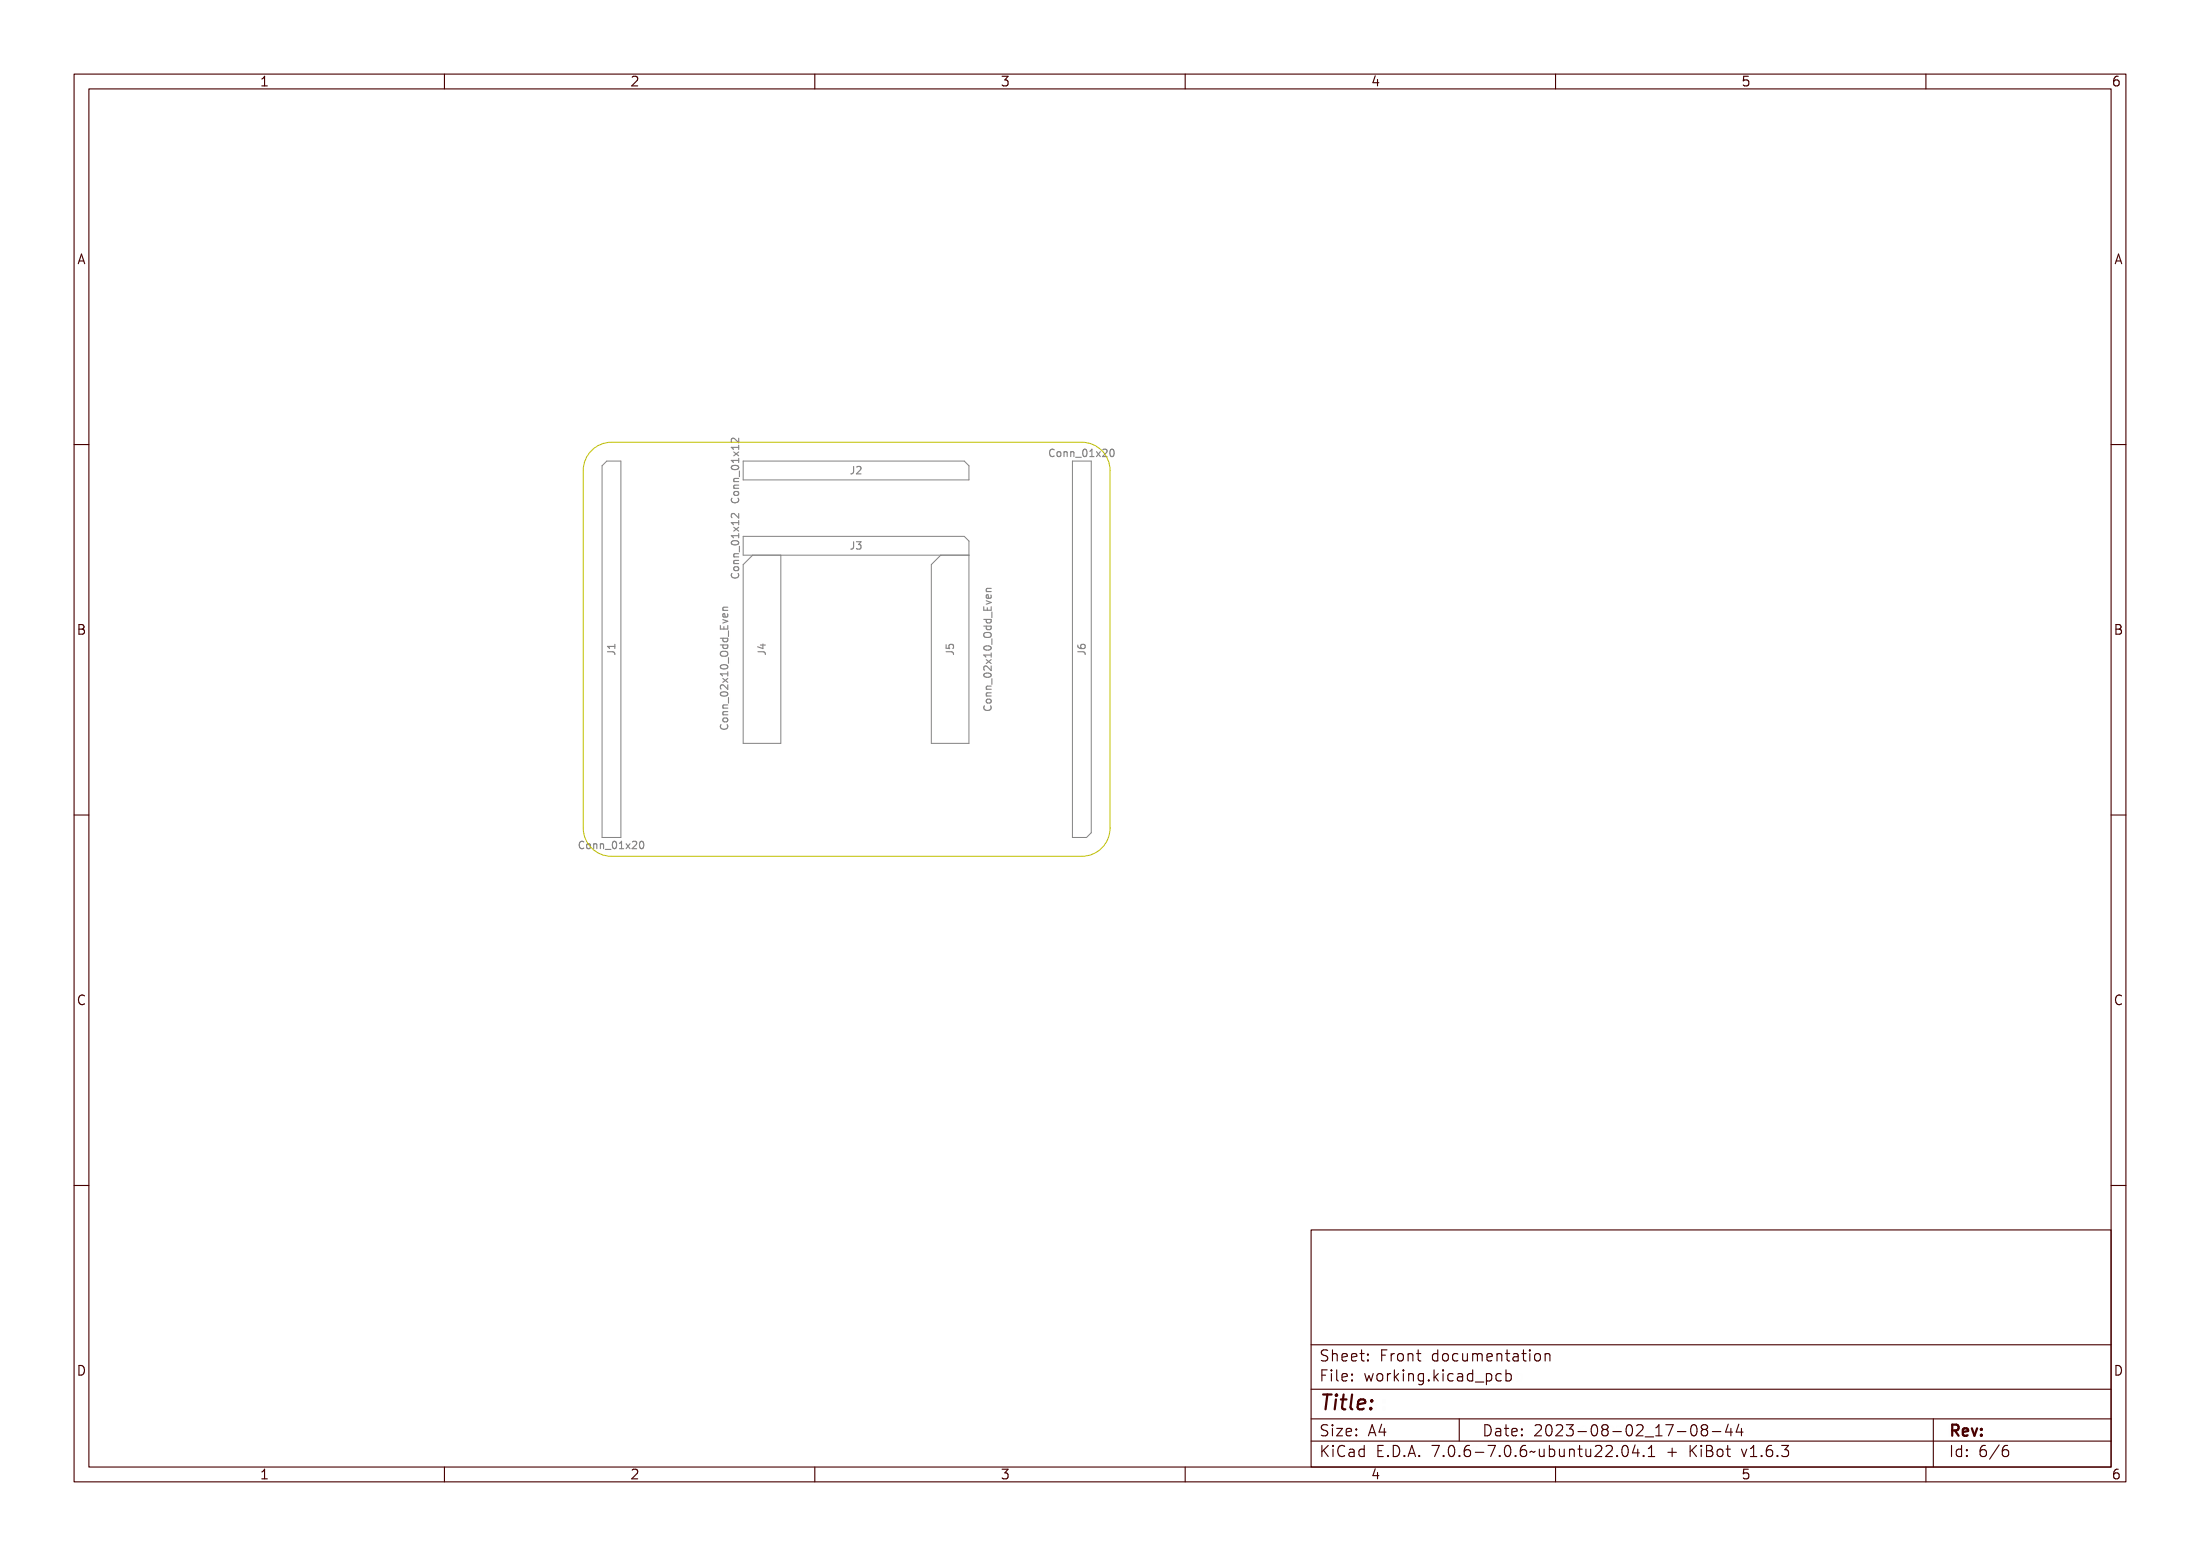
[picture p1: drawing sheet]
<svg xmlns="http://www.w3.org/2000/svg" width="297mm" height="210mm" viewBox="0 0 297 210" stroke-linecap="round" stroke-linejoin="round" font-family="sans-serif">
<g fill="none" stroke="#848484" stroke-width=".15">
<path d="M98.9 59.7a.62 .62 0 0 1 .8 .4v-.5h.1v.6l-.4-.2a.27 .27 0 0 0-.2-.3 .27 .27 0 0 0-.3 .3l.1 .2h-.2v-.1zM98.8 62.2h.9v-.2h.1v.5h-.1v-.2h-.8l.1 .2h-.2zM98.8 60.6h.9v-.2h.1v.5h-.1v-.2h-.8l.1 .2h-.2zM98.8 72.3h.9v-.2h.1v.6h-.1v-.2h-.8l.1 .2h-.2zM98.8 70.7h.9v-.2h.1v.6h-.1v-.2h-.8l.1 .2h-.2zM98.8 63l.3-.2a.43 .43 0 0 1 .5 0 .43 .43 0 0 1 .2 .4 .62 .62 0 0 1-1-.1zM98.8 73.1l.3-.1a.43 .43 0 0 1 .5-.1 .43 .43 0 0 1 .2 .5 .62 .62 0 0 1-1-.1zM98.8 66.8h.2l-.1 .2a.37 .37 0 0 0 .4 .3 .37 .37 0 0 0 .3-.5h.1a.46 .46 0 0 1-.1 .6 .46 .46 0 0 1-.5 0 .4 .4 0 0 1-.3-.6zM98.8 77h.2l-.1 .1a.37 .37 0 0 0 .4 .4 .37 .37 0 0 0 .3-.5h.1a.46 .46 0 0 1-.1 .5 .46 .46 0 0 1-.5 .1 .4 .4 0 0 1-.3-.6zM98.9 69.9a.63 .63 0 0 1 .8 .3v-.4h.1v.6l-.4-.3a.27 .27 0 0 0-.2-.2 .27 .27 0 0 0-.3 .2l.1 .2h-.2v-.1zM98.9 63l.6-.1 .2 .2a.54 .54 0 0 1-.8 0zM98.9 73.2l.6-.1 .2 .2a.54 .54 0 0 1-.8 0z"/>
<path d="M99 61.2l.4 .2 .4-.3v.2l-.3 .2 .3 .2v.1l-.4-.2-.4 .2v-.1l.3-.2-.3-.2zM99 71.3l.4 .3 .4-.3v.1l-.3 .3 .3 .2v.1l-.4-.3-.4 .3v-.2l.3-.1-.3-.2zM99.1 65.3l.7-.1v.1l-.6 .1-.1 .1 .2 .1 .5 .1v.1h-.8v-.1h.2l-.2-.2zM99.1 64.5l.7-.1v.1h-.6l-.1 .2 .2 .1 .5 .1v.1h-.8v-.1h.2l-.2-.2zM99.1 75.4h.7v.1h-.6l-.1 .1 .2 .2h.5v.1h-.8v-.1h.2l-.2-.1zM99.1 74.6h.7v.1h-.6l-.1 .1 .2 .2h.5v.1h-.8v-.1h.2l-.2-.1zM99.1 66.1a.36 .36 0 0 1 .6 0 .36 .36 0 0 1-.1 .5h-.2a.32 .32 0 0 1-.3-.1 .32 .32 0 0 1 0-.4zM99.1 76.2a.36 .36 0 0 1 .6 0 .36 .36 0 0 1-.1 .6h-.2a.32 .32 0 0 1-.3-.2 .32 .32 0 0 1 0-.4zM99.2 66.2l.3-.1 .2 .1a.26 .26 0 0 1-.3 .3 .26 .26 0 0 1-.3-.3zM99.2 76.3h.3l.2 .1a.26 .26 0 0 1-.3 .3 .26 .26 0 0 1-.3-.3zM100 63.5l.1 .8zM100 73.7l.1 .8z"/>
<path d="M133.8 79.4h-.5l-.2 .3M142.2 60.8l.4-.1h.1v.2l-.1-.1a.37 .37 0 0 0-.4 .4 .37 .37 0 0 0 .5 .3v.1a.46 .46 0 0 1-.5-.1 .46 .46 0 0 1 0-.5zM143 61a.35 .35 0 0 1 .6 .3 .35 .35 0 0 1-.6 .3l-.1-.3zM143.1 61.1l.1-.1a.26 .26 0 0 1 .2 .3 .26 .26 0 0 1-.2 .3l-.1-.2zM143.8 60.9h.1v.2a.23 .23 0 0 1 .3-.2 .23 .23 0 0 1 .1 .3v.5h-.1v-.6l-.1-.1-.2 .2v.5h-.1zM144.6 60.9h.1v.2a.23 .23 0 0 1 .3-.2 .23 .23 0 0 1 .1 .3v.5h-.1v-.6l-.1-.1-.2 .2v.5h-.1zM145.2 61.9l.9 .1zM146.2 60.8a.27 .27 0 0 1 .5 0v.2a.43 .43 0 0 1 .1 .5 .43 .43 0 0 1-.5 .2 .69 .69 0 0 1-.1-.9zM146.4 60.8h.1a.54 .54 0 0 1 0 .8l-.2-.2zM147 60.7h.4v.9h.2v.1h-.6v-.1h.2v-.8l-.2 .1zM147.7 60.9h.2l.2 .3 .1-.3h.2l-.3 .4 .3 .4h-.1l-.2-.3-.3 .3h-.1l.3-.4zM148.6 60.7a.35 .35 0 0 1 .5 .1 .35 .35 0 0 1-.2 .5l-.2 .3h.4v.1h-.5l.2-.4a.27 .27 0 0 0 .2-.2 .27 .27 0 0 0-.2-.3l-.2 .1z"/>
<path d="M149.4 60.8a.27 .27 0 0 1 .5 0l.1 .2a.43 .43 0 0 1 0 .5 .43 .43 0 0 1-.5 .2 .69 .69 0 0 1-.1-.9zM149.6 60.8h.1a.54 .54 0 0 1 0 .8l-.2-.2zM97.2 98.1a.54 .54 0 0 0 .5 .3 .54 .54 0 0 0 .6-.3M97.3 87.5h1v.1h-.1l.1 .1a.36 .36 0 0 1-.4 .4 .36 .36 0 0 1-.3-.4l.1-.1h-.4zM97.3 86.7h1v.1h-.1l.1 .1a.36 .36 0 0 1-.4 .4 .36 .36 0 0 1-.3-.4l.1-.1h-.4zM97.3 90.9h.9v-.2h.1v.5h-.1v-.2h-.8l.1 .2h-.1zM97.3 85h.1v.5h.3v-.4h.1v.4h.4v-.5h.1v.6h-1zM97.3 93.2l.3-.1a.43 .43 0 0 1 .5 0 .43 .43 0 0 1 .2 .4 .62 .62 0 0 1-1-.1zM97.3 90l.3-.1a.43 .43 0 0 1 .5-.1 .43 .43 0 0 1 .2 .5 .62 .62 0 0 1-1-.1zM97.4 97.1h.1l-.1 .1a.37 .37 0 0 0 .5 .4 .37 .37 0 0 0 .2-.5h.2a.46 .46 0 0 1-.1 .5 .46 .46 0 0 1-.6 .1 .4 .4 0 0 1-.2-.6zM97.4 92.4a.62 .62 0 0 1 .8 .3v-.4h.1v.6l-.3-.2a.27 .27 0 0 0-.3-.3 .27 .27 0 0 0-.3 .3l.1 .2h-.1l-.1-.2zM97.4 88.3h.2a.53 .53 0 0 1 .7 .3 .55 .55 0 0 1-.5 .3 .55 .55 0 0 1-.5-.3z"/>
<path d="M97.4 93.3l.6-.1 .2 .2a.54 .54 0 0 1-.8 0zM97.4 90.1l.6-.1 .2 .2a.54 .54 0 0 1-.8 0zM97.4 88.5l.6-.1 .2 .2a.51 .51 0 0 1-.8 0zM97.6 91.4l.3 .3 .4-.3v.2l-.3 .2 .3 .2v.1l-.4-.3-.3 .3v-.1l.2-.2-.2-.2zM97.6 84.2l.7 .3v.1l-.7 .3v-.1l.6-.2-.6-.3zM97.6 95.5h.7v.1h-.5l-.2 .2 .2 .1h.5v.2h-.7v-.2h.1l-.1-.1zM97.6 94.7h.7v.1h-.5l-.2 .2 .2 .1h.5v.1h-.7v-.1h.1l-.1-.1zM97.6 82.7h.7v.1h-.5l-.2 .1 .2 .2h.5v.1h-.7v-.1h.1l-.1-.1zM97.6 96.3a.36 .36 0 0 1 .6 0 .36 .36 0 0 1-.1 .6h-.2a.32 .32 0 0 1-.3-.2 .32 .32 0 0 1 0-.4zM97.6 83.5l.4-.1v.5a.28 .28 0 0 0 .2-.1 .28 .28 0 0 0-.1-.3 .33 .33 0 0 1 .2 .4 .33 .33 0 0 1-.4 .2 .33 .33 0 0 1-.3-.2 .33 .33 0 0 1 0-.4zM97.7 83.6l.2-.1v.4l-.2-.1zM97.7 96.4h.4l.1 .1a.26 .26 0 0 1-.3 .3 .26 .26 0 0 1-.2-.3z"/>
<path d="M97.7 87.6h.4l.1 .1a.26 .26 0 0 1-.3 .3 .26 .26 0 0 1-.2-.3zM97.7 86.8h.4l.1 .1a.26 .26 0 0 1-.3 .3 .26 .26 0 0 1-.2-.3zM98.3 82h-.6l-.1 .2M98.6 93.8v.8zM98.6 89v.8zM98.6 85.8v.8zM132.8 95.6a.54 .54 0 0 0 .5 .3 .54 .54 0 0 0 .5-.3M132.8 84.9h1.1v.2h-.1a.36 .36 0 0 1-.3 .4 .36 .36 0 0 1-.4-.4h.1h-.4zM132.8 84.1h1.1v.2h-.1a.36 .36 0 0 1-.3 .4 .36 .36 0 0 1-.4-.4h.1h-.4zM132.9 88.3h.8v-.2h.2v.6h-.2v-.3h-.7v.3h-.1zM132.9 82.5h.1v.5h.3v-.5h.1v.5h.3v-.5h.2v.6h-1zM132.9 90.7l.3-.2a.43 .43 0 0 1 .4 0 .43 .43 0 0 1 .2 .5 .62 .62 0 0 1-.9-.2z"/>
<path d="M132.9 87.5l.3-.2a.43 .43 0 0 1 .4 0 .43 .43 0 0 1 .2 .5 .62 .62 0 0 1-.9-.2zM132.9 94.5h.2l-.1 .2a.37 .37 0 0 0 .4 .3 .37 .37 0 0 0 .3-.5h.1a.46 .46 0 0 1-.1 .6 .46 .46 0 0 1-.5 0 .4 .4 0 0 1-.3-.6zM132.9 89.8a.63 .63 0 0 1 .8 .4v-.5h.2v.6l-.4-.2a.27 .27 0 0 0-.3-.2 .27 .27 0 0 0-.2 .2l.1 .2h-.2v-.1zM133 85.8l.1-.1a.53 .53 0 0 1 .8 .3 .55 .55 0 0 1-.5 .3 .55 .55 0 0 1-.5-.3zM133 90.7h.5l.3 .1a.54 .54 0 0 1-.8 0zM133 87.5h.5l.3 .1a.54 .54 0 0 1-.8 0zM133 85.9l.6-.1 .2 .2a.51 .51 0 0 1-.8 0zM133.1 88.9l.4 .3 .4-.3v.1l-.3 .2 .3 .2v.2l-.4-.3-.4 .3v-.2l.3-.2-.3-.2zM133.1 81.7l.8 .2v.2l-.8 .2v-.1l.6-.2-.6-.2zM133.2 93h.7v.1h-.6l-.1 .1 .1 .2h.6v.1h-.8v-.1h.1l-.1-.2zM133.2 92.2h.7v.1h-.6l-.1 .1 .1 .2h.6v.1h-.8v-.1h.1l-.1-.2zM133.2 80.2l.7-.1v.1l-.6 .1-.1 .1 .1 .2h.6v.1h-.8v-.1h.1l-.1-.2z"/>
<path d="M133.2 93.8a.36 .36 0 0 1 .6 0 .36 .36 0 0 1-.1 .5l-.2 .1a.32 .32 0 0 1-.4-.2 .32 .32 0 0 1 .1-.4zM133.2 81l.3-.1v.5a.28 .28 0 0 0 .3-.2 .28 .28 0 0 0-.1-.3 .33 .33 0 0 1 .2 .4 .33 .33 0 0 1-.4 .2 .33 .33 0 0 1-.4-.1 .33 .33 0 0 1 .1-.4zM133.3 81.1l.1-.1v.4l-.2-.1zM133.3 93.9h.3l.2 .1a.26 .26 0 0 1-.3 .2 .26 .26 0 0 1-.3-.2zM133.3 85.1h.3l.2 .1a.26 .26 0 0 1-.3 .2 .26 .26 0 0 1-.3-.2zM133.3 84.3h.3l.2 .1a.26 .26 0 0 1-.3 .2 .26 .26 0 0 1-.3-.2zM134.1 91.2l.1 .8zM134.1 86.4l.1 .8zM134.1 83.2l.1 .8zM78.7 113.7l.4-.1 .1 .1v.1l-.1-.1a.37 .37 0 0 0-.4 .5 .37 .37 0 0 0 .5 .2v.2a.46 .46 0 0 1-.5-.1 .46 .46 0 0 1 0-.6zM79.5 113.9a.35 .35 0 0 1 .6 .3 .35 .35 0 0 1-.6 .3l-.1-.3zM79.6 114h.1a.26 .26 0 0 1 .2 .2 .26 .26 0 0 1-.2 .3l-.1-.2z"/>
<path d="M80.3 113.9h.1v.1a.23 .23 0 0 1 .3-.1 .23 .23 0 0 1 .1 .2v.5h-.1v-.5l-.1-.2-.2 .2v.5h-.1zM81.1 113.9h.1v.1a.23 .23 0 0 1 .3-.1 .23 .23 0 0 1 .1 .2v.5h-.1v-.5l-.1-.2-.2 .2v.5h-.1zM81.7 114.9h.9zM82.7 113.7a.27 .27 0 0 1 .5 0v.2a.43 .43 0 0 1 .1 .5 .43 .43 0 0 1-.5 .2 .69 .69 0 0 1-.1-.9zM82.9 113.7h.1a.54 .54 0 0 1 0 .8l-.2-.2zM83.5 113.7l.4-.1v.9h.2v.1h-.6v-.1h.2v-.8l-.2 .1zM84.2 113.9h.2l.2 .2 .1-.2h.2l-.3 .3 .3 .4h-.1l-.2-.3-.3 .3h-.1l.3-.4zM85.1 113.7a.35 .35 0 0 1 .5 0 .35 .35 0 0 1-.2 .6l-.2 .2h.4v.1h-.5l.2-.3a.27 .27 0 0 0 .2-.3 .27 .27 0 0 0-.2-.3l-.2 .1zM85.9 113.7a.27 .27 0 0 1 .5 0l.1 .2a.43 .43 0 0 1 0 .5 .43 .43 0 0 1-.5 .2 .69 .69 0 0 1-.1-.9zM86.1 113.7h.1a.54 .54 0 0 1 0 .8l-.2-.2z"/>
<circle cx="99.3" cy="63.1" r=".09"/>
<circle cx="99.3" cy="73.3" r=".09"/>
<circle cx="146.5" cy="61.2" r=".09"/>
<circle cx="149.7" cy="61.2" r=".09"/>
<circle cx="97.8" cy="93.4" r=".09"/>
<circle cx="97.8" cy="90.2" r=".09"/>
<circle cx="133.4" cy="90.8" r=".09"/>
<circle cx="133.4" cy="87.6" r=".09"/>
<circle cx="83" cy="114.1" r=".09"/>
<circle cx="86.2" cy="114.1" r=".09"/>
</g>
<path d="M81.3 62.9l.6-.7h1.9v50.8h-2.5zM100.3 62.2h29.9l.6 .7v1.9h-30.5zM101.6 74.9l-1.3 1.3v24.1h5.1v-25.4M127 74.9l-1.3 1.3v24.1h5.1v-27.3l-.6-.6h-29.9v2.5h30.5M144.8 62.2h2.5v50.2l-.6 .6h-1.9z" fill="none" stroke="#848484" stroke-width=".14"/>
<path d="M79.9 60.8a3.8 3.8 0 0 1 2.6-1.1h63.5a3.8 3.8 0 0 1 3.9 3.8v48.3a3.8 3.8 0 0 1-3.9 3.8h-63.5a3.8 3.8 0 0 1-3.8-3.8v-48.3a3.8 3.8 0 0 1 1.2-2.7z" fill="none" stroke="#c2c200" stroke-width=".14"/>
<g fill="none" stroke="#480000" stroke-width=".15">
<path d="M10 10h277v190h-277zM12 12h273v186h-273zM60 10v2M110 10v2M160 10v2M210 10v2M260 10v2M10 60h2M285 60h2M10 110h2M285 110h2M10 160h2"/>
<path d="M285 160h2M177 166h108v32h-108zM60 198v2M110 198v2M160 198v2M177 181.5h108M177 187.5h108M177 191.5h108M177 194.5h108M178.1 195.2h.2v.6l.6-.6h.3l-.6 .6 .6 .8h-.2l-.5-.7-.2 .2v.5h-.2zM178.2 185h.9v.2h-.7v.4h.6v.2h-.6v.7h-.2zM178.3 182.4l.5-.1h.2v.2a.34 .34 0 0 0-.4-.1 .34 .34 0 0 0-.2 .4 .62 .62 0 0 1 .6 .7 .71 .71 0 0 1-.8 .2v-.2a.4 .4 0 0 0 .4 .1 .4 .4 0 0 0 .3-.3l-.4-.2a.4 .4 0 0 1-.3-.3 .4 .4 0 0 1 .1-.4z"/>
<path d="M178.3 192.5l.5-.1h.2v.2a.34 .34 0 0 0-.4-.1 .34 .34 0 0 0-.2 .4 .62 .62 0 0 1 .6 .7 .71 .71 0 0 1-.8 .2v-.2a.4 .4 0 0 0 .4 .1 .4 .4 0 0 0 .3-.3l-.4-.2a.4 .4 0 0 1-.3-.3 .4 .4 0 0 1 .1-.4zM179.4 182.2h.2v.6a.35 .35 0 0 1 .4-.1 .35 .35 0 0 1 .2 .4v.6h-.2v-.8l-.2-.1a.28 .28 0 0 0-.2 .3v.6h-.2zM179.5 185.4h.4v.9h.4v.2h-.9v-.2h.3v-.8h-.2zM179.5 192.8h.4v.9h.4v.1h-.9v-.1h.3v-.8h-.2zM179.5 195.6h.4v.9h.4v.1h-.9v-.1h.3v-.8h-.2zM179.7 184.9h.2v.3h-.2zM179.7 192.3h.2v.3h-.2zM179.7 195.1h.2v.3h-.2zM180.6 184.9h.4v1.3l.1 .1h.3v.2a.4 .4 0 0 1-.5-.4v-1h-.3zM180.6 192.8h.8v.1l-.6 .8h.6v.1h-.8v-.1l.6-.8h-.6zM180.7 182.8a.49 .49 0 0 1 .6-.1 .49 .49 0 0 1 .2 .5h-.8a.42 .42 0 0 0 .3 .4 .42 .42 0 0 0 .4-.1v.2a.6 .6 0 0 1-.8-.1 .6 .6 0 0 1 .1-.8zM180.7 195.4l.3-.2h.2h.3v.2a.43 .43 0 0 0-.6 0 .43 .43 0 0 0-.2 .5 .43 .43 0 0 0 .2 .5 .43 .43 0 0 0 .6 0v.2a.62 .62 0 0 1-.7 0 .62 .62 0 0 1-.3-.7z"/>
<path d="M180.8 182.9l.2-.1a.27 .27 0 0 1 .3 .3h-.6zM181.8 195.6a.5 .5 0 0 1 .6-.1 .5 .5 0 0 1 .2 .5v.6h-.1v-.1a.38 .38 0 0 1-.5 .2 .38 .38 0 0 1-.2-.5 .38 .38 0 0 1 .4-.2h.3a.35 .35 0 0 0-.3-.4 .35 .35 0 0 0-.4 .2zM181.9 182.8a.49 .49 0 0 1 .6-.1 .49 .49 0 0 1 .2 .5h-.8a.42 .42 0 0 0 .3 .4 .42 .42 0 0 0 .5-.1v.2a.6 .6 0 0 1-.9-.1 .6 .6 0 0 1 .1-.8zM181.9 185.5a.49 .49 0 0 1 .6-.1 .49 .49 0 0 1 .2 .5h-.8a.42 .42 0 0 0 .3 .4 .42 .42 0 0 0 .5-.1v.2a.6 .6 0 0 1-.9-.1 .6 .6 0 0 1 .1-.8zM181.9 192.9a.49 .49 0 0 1 .6-.1 .49 .49 0 0 1 .2 .5h-.8a.42 .42 0 0 0 .3 .4 .42 .42 0 0 0 .5-.1v.2a.6 .6 0 0 1-.9-.1 .6 .6 0 0 1 .1-.8zM182 196.2l.5-.1a.31 .31 0 0 1-.2 .4 .31 .31 0 0 1-.4-.1zM182 182.9l.2-.1a.27 .27 0 0 1 .3 .3h-.6zM182 185.6l.2-.1a.27 .27 0 0 1 .3 .3h-.6zM182 193l.2-.1a.27 .27 0 0 1 .3 .3h-.6zM183 195.7l.4-.2 .2 .2v-.6h.2v1.5h-.2v-.1a.42 .42 0 0 1-.5 .1 .42 .42 0 0 1-.2-.5zM183.2 195.8a.23 .23 0 0 1 .4 0v.3a.33 .33 0 0 1-.2 .4 .48 .48 0 0 1-.2-.7zM183.2 182.3h.2v.4h.4v.1h-.4v.7l.1 .1h.3v.1a.41 .41 0 0 1-.6-.3v-.6h-.3v-.1h.3z"/>
<path d="M183.3 185.4h.2v.3h-.2zM183.3 186.2h.2v.3h-.2zM183.3 192.8h.2v.3h-.2zM183.3 193.6h.2v.2h-.2zM184.5 182.7h.2v.3h-.2zM184.5 183.5h.2v.2h-.2zM185.2 185.4h.2l.2 .8 .1-.5h.2l.2 .5 .1-.8h.2l-.2 1.1h-.2l-.2-.7-.2 .7h-.1zM185.4 195.2h.9v.2h-.7v.4h.6v.2h-.6v.5h.7v.1h-.9zM185.7 192.4h.2l.5 1.4h-.2l-.1-.3h-.5l-.1 .3h-.2zM185.8 192.6l.2 .7h-.4zM186.6 182.3h.9v.2h-.7v.4h.6v.2h-.6v.6h-.2zM186.7 185.5a.56 .56 0 0 1 .8 .2 .56 .56 0 0 1-.3 .7 .57 .57 0 0 1-.6-.2 .57 .57 0 0 1 .1-.7z"/>
<path d="M186.8 185.6a.26 .26 0 0 1 .3-.1 .26 .26 0 0 1 .2 .2v.2a.33 .33 0 0 1-.3 .4l-.2-.2zM186.9 196.4h.2v.2h-.2zM187.1 192.4h.2v.9h.2v.2h-.2v.3h-.2v-.3h-.6v-.2zM187.1 192.6v.7h-.4zM187.8 195.2a.76 .76 0 0 1 .9 .7 .76 .76 0 0 1-.9 .7zM188 195.4h.3a.73 .73 0 0 1 0 1.1h-.3zM188 182.7h.2v.2a.41 .41 0 0 1 .6-.2v.2a.37 .37 0 0 0-.5-.1 .37 .37 0 0 0-.1 .4v.5h-.2zM188 185.4h.2v.2a.41 .41 0 0 1 .6-.2v.2a.37 .37 0 0 0-.5-.1 .37 .37 0 0 0-.1 .4v.6h-.2zM189.1 184.9h.1v.9l.5-.4h.2l-.4 .4 .5 .7h-.2l-.4-.6-.2 .1v.5h-.1zM189.1 182.8a.56 .56 0 0 1 .8 .2 .56 .56 0 0 1-.3 .7 .57 .57 0 0 1-.6-.2 .57 .57 0 0 1 .1-.7zM189.2 182.9a.26 .26 0 0 1 .3-.1 .26 .26 0 0 1 .2 .2v.2a.33 .33 0 0 1-.3 .4l-.2-.2zM189.3 196.4h.3v.2h-.3z"/>
<path d="M190.2 182.7h.2v.1a.35 .35 0 0 1 .4-.1 .35 .35 0 0 1 .3 .4v.6h-.2v-.8l-.2-.1a.28 .28 0 0 0-.3 .3v.6h-.2zM190.3 185.4h.4v.9h.4v.2h-.9v-.2h.4v-.8h-.3zM190.5 195.2h.3l.4 1.4h-.2l-.1-.3h-.5l-.1 .3h-.2zM190.6 184.9h.1v.3h-.1zM190.6 195.4l.2 .7h-.4zM191.4 185.4h.2v.1a.35 .35 0 0 1 .4-.1 .35 .35 0 0 1 .3 .4v.7h-.2v-.9l-.2-.1a.28 .28 0 0 0-.3 .3v.7h-.2zM191.7 182.3h.1v.4h.4v.1h-.4v.7l.1 .1h.3v.1a.41 .41 0 0 1-.5-.3v-.6h-.3v-.1h.3zM191.7 196.4h.3v.2h-.3zM192.7 185.5l.3-.2 .3 .2v-.1h.2v1a.53 .53 0 0 1-.8 .4v-.2a.36 .36 0 0 0 .4 .1 .36 .36 0 0 0 .2-.4l-.2 .1a.51 .51 0 0 1-.5-.2 .51 .51 0 0 1 0-.5zM192.8 185.6a.25 .25 0 0 1 .3-.1 .25 .25 0 0 1 .2 .2v.2a.32 .32 0 0 1-.3 .4 .47 .47 0 0 1-.2-.7zM193.8 195.2h.9l-.5 1.4h-.2l.5-1.2h-.7zM193.9 182.8l.3-.2 .3 .2v-.6h.2v1.5h-.2v-.1a.42 .42 0 0 1-.6 .1 .42 .42 0 0 1-.1-.5z"/>
<path d="M194.1 182.8a.42 .42 0 0 1 .4 .4 .42 .42 0 0 1-.3 .4 .48 .48 0 0 1-.1-.8zM194.1 186.2h.3v.3h-.3zM195.1 184.9h.2v.9l.4-.4h.3l-.5 .4 .5 .7h-.2l-.4-.6-.1 .1v.5h-.2zM195.1 182.8a.56 .56 0 0 1 .8 .2 .56 .56 0 0 1-.3 .7 .57 .57 0 0 1-.6-.2 .57 .57 0 0 1 .1-.7zM195.2 182.9a.26 .26 0 0 1 .3-.1 .26 .26 0 0 1 .2 .2v.2a.33 .33 0 0 1-.3 .4l-.2-.2zM195.3 196.4h.3v.2h-.3zM196.3 185.4h.5v.9h.3v.2h-.9v-.2h.4v-.8h-.3zM196.3 195.4a.45 .45 0 0 1 .5-.2 .45 .45 0 0 1 .3 .5v.5a.46 .46 0 0 1-.5 .5 .46 .46 0 0 1-.4-.5zM196.4 182.8l.5-.2 .2 .1v.2a.4 .4 0 0 0-.6 0 .4 .4 0 0 0 0 .6 .4 .4 0 0 0 .6 0v.2a.58 .58 0 0 1-.8-.1 .58 .58 0 0 1 .1-.8zM196.5 195.4a.39 .39 0 0 1 .4 .5v.2a.29 .29 0 0 1-.3 .4 .29 .29 0 0 1-.2-.4v-.5zM196.6 184.9h.2v.3h-.2zM197 191.5v3"/>
<path d="M197.4 182.7h.2v.8l.2 .1a.28 .28 0 0 0 .3-.3v-.6h.2v1h-.2v-.1a.35 .35 0 0 1-.4 .2 .35 .35 0 0 1-.3-.5zM197.6 185.5l.5-.2 .2 .1v.2a.4 .4 0 0 0-.6 0 .4 .4 0 0 0 0 .6 .4 .4 0 0 0 .6 0v.2a.58 .58 0 0 1-.8-.1 .58 .58 0 0 1 .1-.8zM197.7 196.4h.3v.2h-.3zM198.6 182.7h.1a.21 .21 0 0 1 .2-.1 .21 .21 0 0 1 .2 .2l.2-.2 .1 .1a1.27 1.27 0 0 1 .2 1h-.2v-.8l-.1-.1-.2 .1v.8h-.1v-.8l-.2-.1-.1 .1v.8h-.1zM198.7 185.4a.5 .5 0 0 1 .5-.1 .5 .5 0 0 1 .3 .5v.7h-.2v-.2a.38 .38 0 0 1-.5 .2 .38 .38 0 0 1-.2-.5 .38 .38 0 0 1 .5-.2h.2a.35 .35 0 0 0-.3-.4 .35 .35 0 0 0-.3 .2zM198.7 195.4l.3-.2h.2h.2v.2a.43 .43 0 0 0-.5 0 .43 .43 0 0 0-.1 .5 .44 .44 0 0 1 .6-.1 .44 .44 0 0 1 .1 .6 .47 .47 0 0 1-.6 .3 .47 .47 0 0 1-.3-.5v-.5zM198.8 186l.5-.1a.31 .31 0 0 1-.1 .4 .31 .31 0 0 1-.4-.1zM198.9 195.9a.3 .3 0 0 1 .4 .3 .3 .3 0 0 1-.4 .2l-.1-.2zM199.9 185.5l.3-.2 .3 .2v-.6h.2v1.6h-.2v-.2a.42 .42 0 0 1-.5 .1 .42 .42 0 0 1-.2-.5zM199.9 182.8a.49 .49 0 0 1 .6-.1 .49 .49 0 0 1 .2 .5h-.7a.42 .42 0 0 0 .2 .4 .42 .42 0 0 0 .5-.1v.2a.6 .6 0 0 1-.8-.1 .6 .6 0 0 1 0-.8zM200 196h.5v.2h-.5zM200 185.6a.23 .23 0 0 1 .4 0l.1 .3a.33 .33 0 0 1-.3 .4 .48 .48 0 0 1-.2-.7z"/>
<path d="M200.1 182.9l.2-.1a.27 .27 0 0 1 .3 .3h-.6zM200.1 192.4a.76 .76 0 0 1 1 .7 .76 .76 0 0 1-1 .7zM200.3 192.6h.3a.73 .73 0 0 1 0 1.1h-.3zM200.9 186.8h1.2v.1h-1.2zM201 195.2h.9l-.5 1.4h-.2l.5-1.2h-.7zM201.1 182.7h.1v.1a.35 .35 0 0 1 .5-.1 .35 .35 0 0 1 .2 .4v.6h-.2v-.8l-.2-.1a.28 .28 0 0 0-.3 .3v.6h-.1zM201.4 192.8a.5 .5 0 0 1 .6-.1 .5 .5 0 0 1 .2 .5v.6h-.1v-.1a.38 .38 0 0 1-.5 .2 .38 .38 0 0 1-.2-.5 .38 .38 0 0 1 .4-.2h.3a.35 .35 0 0 0-.3-.4 .35 .35 0 0 0-.4 .2zM201.6 193.4l.5-.1a.31 .31 0 0 1-.2 .4 .31 .31 0 0 1-.4-.1zM202.2 185.4h.2v.1a.42 .42 0 0 1 .6-.1 .42 .42 0 0 1 .1 .5 .42 .42 0 0 1-.1 .5 .42 .42 0 0 1-.6-.1v.6h-.2zM202.5 182.3h.2v.4h.4v.1h-.4v.7l.1 .1h.3v.1a.41 .41 0 0 1-.6-.3v-.6h-.3v-.1h.3zM202.5 185.6a.24 .24 0 0 1 .3-.1 .24 .24 0 0 1 .1 .2l.1 .2a.32 .32 0 0 1-.3 .4 .48 .48 0 0 1-.2-.7zM202.5 196.4h.3v.2h-.3z"/>
<path d="M202.8 192.4h.2v.4h.4v.1h-.4v.7l.1 .1h.3v.1a.41 .41 0 0 1-.6-.3v-.6h-.3v-.1h.3zM203.5 182.7a.5 .5 0 0 1 .5-.1 .5 .5 0 0 1 .3 .5v.6h-.2v-.1a.38 .38 0 0 1-.5 .2 .38 .38 0 0 1-.2-.5 .38 .38 0 0 1 .5-.2h.2a.35 .35 0 0 0-.2-.4 .35 .35 0 0 0-.4 .2zM203.5 195.4a.45 .45 0 0 1 .6-.2 .45 .45 0 0 1 .2 .5v.5a.46 .46 0 0 1-.4 .5 .46 .46 0 0 1-.5-.5zM203.6 185.5l.5-.2 .2 .1v.2a.4 .4 0 0 0-.5 0 .4 .4 0 0 0 0 .6 .4 .4 0 0 0 .5 0v.2a.58 .58 0 0 1-.8-.1 .58 .58 0 0 1 .1-.8zM203.7 183.3l.4-.1a.31 .31 0 0 1-.1 .4 .31 .31 0 0 1-.4-.1zM203.7 195.4a.39 .39 0 0 1 .4 .5v.2a.29 .29 0 0 1-.2 .4 .29 .29 0 0 1-.3-.4v-.5zM203.9 192.9a.49 .49 0 0 1 .6-.1 .49 .49 0 0 1 .2 .5h-.8a.42 .42 0 0 0 .3 .4 .42 .42 0 0 0 .5-.1v.2a.6 .6 0 0 1-.9-.1 .6 .6 0 0 1 .1-.8zM204 193l.2-.1a.27 .27 0 0 1 .3 .3h-.6zM204.7 184.9h.1v.6a.41 .41 0 0 1 .6-.1 .41 .41 0 0 1 .2 .5 .42 .42 0 0 1-.2 .5 .42 .42 0 0 1-.6-.1v.2h-.1zM204.9 182.3h.2v.4h.4v.1h-.4v.7l.1 .1h.3v.1a.41 .41 0 0 1-.6-.3v-.6h-.3v-.1h.3zM204.9 185.6a.24 .24 0 0 1 .3-.1 .24 .24 0 0 1 .2 .2v.2a.32 .32 0 0 1-.3 .4 .48 .48 0 0 1-.2-.7zM204.9 196.4h.3v.2h-.3z"/>
<path d="M205.3 192.8h.2v.3h-.2zM205.3 193.6h.2v.2h-.2zM205.9 182.7h.5v.9h.3v.1h-.9v-.1h.4v-.8h-.3zM205.9 195.4l.3-.2h.2h.2v.2a.43 .43 0 0 0-.5 0 .43 .43 0 0 0-.1 .5 .44 .44 0 0 1 .6-.1 .44 .44 0 0 1 .1 .6 .47 .47 0 0 1-.5 .3 .47 .47 0 0 1-.4-.5v-.5zM206.1 195.9a.3 .3 0 0 1 .5 .3 .3 .3 0 0 1-.5 .2l-.1-.2zM206.2 182.2h.2v.3h-.2zM207 196l.3-.1 .5 .1 .2-.1a.32 .32 0 0 1-.5 .2h-.3l-.2 .1zM207.1 182.8a.56 .56 0 0 1 .8 .2 .56 .56 0 0 1-.2 .7 .57 .57 0 0 1-.7-.2 .57 .57 0 0 1 .1-.7zM207.3 182.9a.26 .26 0 0 1 .2-.1 .26 .26 0 0 1 .2 .2l.1 .2a.33 .33 0 0 1-.3 .4l-.3-.2zM207.4 192.5a.5 .5 0 0 1 .7 0 .5 .5 0 0 1-.1 .7l-.4 .5h.7v.1h-.9v-.1l.2-.3a.72 .72 0 0 0 .4-.8l-.3-.1-.3 .2zM208.3 182.7h.1v.1a.35 .35 0 0 1 .5-.1 .35 .35 0 0 1 .2 .4v.6h-.2v-.8l-.2-.1a.28 .28 0 0 0-.3 .3v.6h-.1zM208.3 195.6h.1l.1 .8 .2 .1a.28 .28 0 0 0 .2-.3v-.6h.2v1h-.2v-.1a.35 .35 0 0 1-.4 .2 .35 .35 0 0 1-.2-.5z"/>
<path d="M208.7 192.6a.45 .45 0 0 1 .5-.2 .45 .45 0 0 1 .3 .5v.5a.46 .46 0 0 1-.5 .5 .46 .46 0 0 1-.4-.5zM208.9 192.6a.39 .39 0 0 1 .4 .5v.2a.29 .29 0 0 1-.3 .4 .29 .29 0 0 1-.2-.4v-.5zM209.5 195.1h.2v.6a.41 .41 0 0 1 .5-.1 .41 .41 0 0 1 .2 .5 .42 .42 0 0 1-.2 .5 .42 .42 0 0 1-.5-.1v.1h-.2zM209.7 195.8a.24 .24 0 0 1 .3-.1 .24 .24 0 0 1 .2 .2v.2a.32 .32 0 0 1-.3 .4 .48 .48 0 0 1-.2-.7zM209.8 192.5a.5 .5 0 0 1 .7 0 .5 .5 0 0 1-.1 .7l-.4 .5h.7v.1h-.9v-.1l.2-.3a.72 .72 0 0 0 .4-.8l-.3-.1-.3 .2zM210 198v2M210.7 195.6h.2v.8l.2 .1a.28 .28 0 0 0 .2-.3v-.6h.2v1h-.2v-.1a.35 .35 0 0 1-.4 .2 .35 .35 0 0 1-.2-.5zM211 192.4a.49 .49 0 0 1 .6 0 .49 .49 0 0 1 .2 .6l-.2 .1a.45 .45 0 0 1 .2 .6 .45 .45 0 0 1-.6 .2l-.2-.1v-.2a.37 .37 0 0 0 .5 .1 .37 .37 0 0 0 .1-.5h-.4v-.2a.28 .28 0 0 0 .4-.1 .28 .28 0 0 0 0-.3 .28 .28 0 0 0-.4 0h-.2zM211.9 195.6h.2v.1a.35 .35 0 0 1 .4-.1 .35 .35 0 0 1 .2 .4v.6h-.2v-.8l-.2-.1a.28 .28 0 0 0-.2 .3v.6h-.2zM212.4 193.2h.5v.2h-.5zM213.3 195.2h.2v.4h.4v.1h-.4v.7l.1 .1h.3v.1a.41 .41 0 0 1-.6-.3v-.6h-.3v-.1h.3zM213.5 192.6a.45 .45 0 0 1 .5-.2 .45 .45 0 0 1 .3 .5v.5a.46 .46 0 0 1-.5 .5 .46 .46 0 0 1-.4-.5z"/>
<path d="M213.7 192.6a.39 .39 0 0 1 .4 .5v.2a.29 .29 0 0 1-.3 .4 .29 .29 0 0 1-.2-.4v-.5zM214.3 195.6h.2v.8l.2 .1a.28 .28 0 0 0 .2-.3v-.6h.2v1h-.2v-.1a.35 .35 0 0 1-.4 .2 .35 .35 0 0 1-.2-.5zM214.7 192.5a.41 .41 0 0 1 .6-.1 .41 .41 0 0 1 0 .6l-.1 .1a.43 .43 0 0 1 .3 .6 .43 .43 0 0 1-.7 .2 .41 .41 0 0 1-.2-.4 .41 .41 0 0 1 .3-.4l-.3-.2zM215.5 195.3a.5 .5 0 0 1 .7 0 .5 .5 0 0 1-.1 .7l-.4 .5h.6v.1h-.9v-.1l.3-.3a.72 .72 0 0 0 .3-.8l-.2-.1-.3 .2zM216 193.2h.5v.2h-.5zM216.7 195.3a.5 .5 0 0 1 .7 0 .5 .5 0 0 1-.1 .7l-.4 .5h.6v.1h-.9v-.1l.3-.3a.72 .72 0 0 0 .3-.8l-.2-.1-.3 .2zM217.1 192.6a.45 .45 0 0 1 .5-.2 .45 .45 0 0 1 .3 .5v.5a.46 .46 0 0 1-.5 .5 .46 .46 0 0 1-.4-.5zM217.3 192.6a.39 .39 0 0 1 .4 .5v.2a.29 .29 0 0 1-.3 .4 .29 .29 0 0 1-.2-.4v-.5zM218.2 196.4h.2v.2h-.2zM218.2 192.5a.5 .5 0 0 1 .8 0 .5 .5 0 0 1-.2 .7l-.4 .5h.7v.1h-.9v-.1l.2-.3a.72 .72 0 0 0 .4-.8l-.3-.1-.3 .2zM219.2 195.4a.45 .45 0 0 1 .5-.2 .45 .45 0 0 1 .3 .5v.5a.46 .46 0 0 1-.5 .5 .46 .46 0 0 1-.4-.5zM219.2 194.2h1.3v.1h-1.3z"/>
<path d="M219.4 195.4a.39 .39 0 0 1 .4 .5v.2a.29 .29 0 0 1-.3 .4 .29 .29 0 0 1-.3-.4l.1-.5zM220.7 192.5l.5-.1v1.3h.3v.1h-.8v-.1h.3v-1.1h-.3zM220.8 195.2h.2v.9h.2v.2h-.2v.3h-.2v-.3h-.6v-.2zM220.8 195.4v.7h-.4zM221.8 196.4h.2v.2h-.2zM221.8 192.4h.9l-.5 1.4h-.2l.5-1.2h-.7zM222.8 195.3l.5-.1v1.3h.3v.1h-.8v-.1h.3v-1.1h-.3zM223.2 193.2h.5v.2h-.5zM224.3 192.6a.45 .45 0 0 1 .5-.2 .45 .45 0 0 1 .3 .5v.5a.46 .46 0 0 1-.4 .5 .46 .46 0 0 1-.5-.5zM224.5 192.6a.39 .39 0 0 1 .4 .5v.2a.29 .29 0 0 1-.2 .4 .29 .29 0 0 1-.3-.4v-.5zM225.4 195.5h.2v.4h.4v.2h-.4v.4h-.2v-.4h-.4v-.2h.4zM225.5 192.5a.41 .41 0 0 1 .6-.1 .41 .41 0 0 1 .1 .6l-.2 .1a.43 .43 0 0 1 .3 .6 .43 .43 0 0 1-.6 .2 .41 .41 0 0 1-.3-.4 .41 .41 0 0 1 .3-.4l-.3-.2z"/>
<path d="M226.8 193.2h.5v.2h-.5zM227.5 195.2h.2v.6l.6-.6h.2l-.6 .6 .6 .8h-.2l-.5-.7-.1 .2v.5h-.2zM228.4 192.4h.2v.9h.2v.2h-.2v.3h-.2v-.3h-.6v-.2zM228.4 192.6v.7h-.5zM228.8 195.6h.4v.9h.4v.1h-.9v-.1h.4v-.8h-.3zM229.1 195.1h.1v.3h-.1zM229.6 192.4h.2v.9h.2v.2h-.2v.3h-.2v-.3h-.6v-.2zM229.6 192.6v.7h-.5zM229.9 195.2h.4a.35 .35 0 0 1 .5 .2 .35 .35 0 0 1-.3 .5 .41 .41 0 0 1 .3 .5 .41 .41 0 0 1-.5 .2h-.4zM230.1 196h.2a.27 .27 0 0 1 .3 .2 .27 .27 0 0 1-.3 .3h-.2zM230.1 195.4h.2a.23 .23 0 0 1 .3 .2 .23 .23 0 0 1-.3 .2h-.2zM231.2 193.2h1.1"/>
<path d="M231.2 195.7a.56 .56 0 0 1 .8 .2 .56 .56 0 0 1-.3 .7 .57 .57 0 0 1-.6-.2 .57 .57 0 0 1 .1-.7zM231.3 195.8a.26 .26 0 0 1 .3-.1 .26 .26 0 0 1 .2 .2v.2a.33 .33 0 0 1-.3 .4l-.2-.2zM232.6 195.2h.1v.4h.4v.1h-.4l.1 .7v.1h.3v.1a.41 .41 0 0 1-.5-.3v-.6h-.3v-.1h.3zM233.3 192.2l-.3 1.1h.9M233.7 192.8v1M234.6 195.6h.2l.3 .9 .4-.9h.2l-.4 1h-.3zM234.7 192.2l-.3 1.1h.9M235.1 192.8v1M236 195.3l.5-.1v1.3h.3v.1h-.8v-.1h.3v-1.1h-.3zM237.4 196.4h.3v.2h-.3zM238.4 195.4l.3-.2h.2h.2v.2a.43 .43 0 0 0-.5 0 .43 .43 0 0 0-.1 .5 .44 .44 0 0 1 .6-.1 .44 .44 0 0 1 .1 .6 .47 .47 0 0 1-.5 .3 .47 .47 0 0 1-.4-.5v-.5zM238.6 195.9a.3 .3 0 0 1 .4 .3 .3 .3 0 0 1-.4 .2l-.1-.2z"/>
<path d="M239.8 196.4h.3v.2h-.3zM240.7 195.2a.49 .49 0 0 1 .6 0 .49 .49 0 0 1 .2 .6l-.2 .1a.45 .45 0 0 1 .2 .6 .45 .45 0 0 1-.6 .2l-.2-.1v-.2a.37 .37 0 0 0 .5 .1 .37 .37 0 0 0 .1-.5l-.4-.1v-.1a.28 .28 0 0 0 .4-.1 .28 .28 0 0 0 0-.3 .28 .28 0 0 0-.4 0h-.2zM260 198v2M261 191.5v6.5M263.2 195.2h.8v.2h-.3v1.1h.3v.1h-.8v-.1h.3v-1.1h-.3zM264.4 195.7l.3-.2 .3 .2v-.6h.2v1.5h-.2v-.1a.42 .42 0 0 1-.5 .1 .42 .42 0 0 1-.2-.5zM264.6 195.8a.23 .23 0 0 1 .4 0v.3a.33 .33 0 0 1-.2 .4 .48 .48 0 0 1-.2-.7zM265.9 195.6h.2v.3h-.2zM265.9 196.4h.2v.2h-.2zM268.1 195.4l.2-.2h.3h.2v.2a.43 .43 0 0 0-.5 0 .43 .43 0 0 0-.2 .5 .44 .44 0 0 1 .7-.1 .44 .44 0 0 1 .1 .6 .47 .47 0 0 1-.6 .3 .47 .47 0 0 1-.3-.5v-.5zM268.2 195.9a.3 .3 0 0 1 .5 .3 .3 .3 0 0 1-.5 .2v-.2zM269.9 195.2h.2l-.8 1.6h-.2z"/>
<path d="M270.5 195.4l.2-.2h.3h.2v.2a.43 .43 0 0 0-.5 0 .43 .43 0 0 0-.2 .5 .44 .44 0 0 1 .7-.1 .44 .44 0 0 1 .1 .6 .47 .47 0 0 1-.6 .3 .47 .47 0 0 1-.3-.5v-.5zM270.6 195.9a.3 .3 0 0 1 .5 .3 .3 .3 0 0 1-.5 .2v-.2z"/>
<circle cx="196.7" cy="195.9" r=".13"/>
<circle cx="203.9" cy="195.9" r=".13"/>
<circle cx="209" cy="193.1" r=".13"/>
<circle cx="213.8" cy="193.1" r=".13"/>
<circle cx="215" cy="193.4" r=".29"/>
<circle cx="215" cy="192.8" r=".25"/>
<circle cx="217.4" cy="193.1" r=".13"/>
<circle cx="219.5" cy="195.9" r=".13"/>
<circle cx="224.7" cy="193.1" r=".13"/>
<circle cx="225.9" cy="193.4" r=".29"/>
<circle cx="225.9" cy="192.8" r=".25"/>
</g>
<g fill="none" stroke="#480000" stroke-width=".3">
<path d="M178.1 188.4h1.4v.2h-.6v1.7h-.2v-1.7h-.6zM179.9 188.8h.7v1.3h.4v.2h-1.2v-.2h.5v-1.1h-.4zM180.3 188.3h.3v.3h-.3zM181.8 188.4h.2v.4h.6v.2h-.6v1l.2 .1h.4v.2a.55 .55 0 0 1-.8-.5v-.8h-.4v-.2h.4zM183 188.3h.6l.1 1.6 .1 .2h.4v.2a.54 .54 0 0 1-.8-.5v-1.4h-.4zM184.8 189a.65 .65 0 0 1 .8-.1 .65 .65 0 0 1 .3 .7h-1.1a.56 .56 0 0 0 .4 .5 .56 .56 0 0 0 .6-.1v.2a.81 .81 0 0 1-1.1-.1 .81 .81 0 0 1 .1-1.1zM185 189.1a.38 .38 0 0 1 .4-.1 .38 .38 0 0 1 .2 .4h-.8zM186.7 188.9h.3v.4h-.3zM186.7 189.9h.3v.4h-.3zM263.1 192.4a.73 .73 0 0 1 .9 .2v.3l-.3 .3 .2 .1 .3 .5h-.2l-.3-.4-.2-.2h-.2v.6h-.2zM263.3 192.6h.2a.26 .26 0 0 1 .3 .2 .26 .26 0 0 1-.2 .3h-.3zM264.5 192.9a.49 .49 0 0 1 .6-.1 .49 .49 0 0 1 .2 .5h-.8a.42 .42 0 0 0 .3 .4 .42 .42 0 0 0 .4-.1v.2a.6 .6 0 0 1-.8-.1 .6 .6 0 0 1 .1-.8z"/>
<path d="M264.6 193l.2-.1a.27 .27 0 0 1 .3 .3h-.6zM265.5 192.8h.2l.3 .9 .3-.9h.2l-.4 1h-.2zM267.1 192.8h.2v.3h-.2zM267.1 193.6h.2v.2h-.2z"/>
</g>
<text font-size="2.7" fill="#480000" x="178" y="190.3">Title:</text>
<g font-size="2" fill="#480000">
<text x="178" y="183.7">Sheet: Front documentation</text>
<text x="178" y="186.5">File: working.kicad_pcb</text>
<text x="178" y="193.9">Size: A4</text>
<text x="178" y="196.6">KiCad E.D.A. 7.0.6-7.0.6~ubuntu22.04.1 + KiBot v1.6.3</text>
<text x="200" y="193.9">Date: 2023-08-02_17-08-44</text>
<text x="263" y="196.6">Id: 6/6</text>
<text x="263" y="193.9">Rev:</text>
</g>
<g font-size="1.7" fill="#480000">
<text x="35" y="11.7">1</text>
<text x="85" y="11.7">2</text>
<text x="135" y="11.7">3</text>
<text x="185" y="11.7">4</text>
<text x="235" y="11.7">5</text>
<text x="285" y="11.7">6</text>
<text x="10.5" y="35.7">A</text>
<text x="285.5" y="35.7">A</text>
<text x="10.5" y="85.6">B</text>
<text x="285.5" y="85.6">B</text>
<text x="10.5" y="135.7">C</text>
<text x="285.5" y="135.7">C</text>
<text x="10.5" y="185.6">D</text>
<text x="285.5" y="185.6">D</text>
<text x="35" y="199.7">1</text>
<text x="85" y="199.7">2</text>
<text x="135" y="199.7">3</text>
<text x="185" y="199.7">4</text>
<text x="235" y="199.7">5</text>
<text x="285" y="199.7">6</text>
</g>
<g font-size="1.3" fill="#848484">
<text x="114.8" y="64">J2</text>
<text x="142" y="61.7">Conn_01x20</text>
<text x="99.8" y="67.5" transform="rotate(-90 99.8 67.5)">Conn_01x12</text>
<text x="99.8" y="77.7" transform="rotate(-90 99.8 77.7)">Conn_01x12</text>
<text x="114.8" y="74.2">J3</text>
<text x="83.1" y="88.4" transform="rotate(-90 83.1 88.4)">J1</text>
<text x="103.4" y="88.4" transform="rotate(-90 103.4 88.4)">J4</text>
<text x="128.8" y="88.4" transform="rotate(-90 128.8 88.4)">J5</text>
<text x="146.6" y="88.4" transform="rotate(-90 146.6 88.4)">J6</text>
<text x="133.9" y="95.2" transform="rotate(-90 133.9 95.2)">Conn_02x10_Odd_Even</text>
<text x="98.3" y="97.8" transform="rotate(-90 98.3 97.8)">Conn_02x10_Odd_Even</text>
<text x="78.5" y="114.6">Conn_01x20</text>
</g>
</svg>
